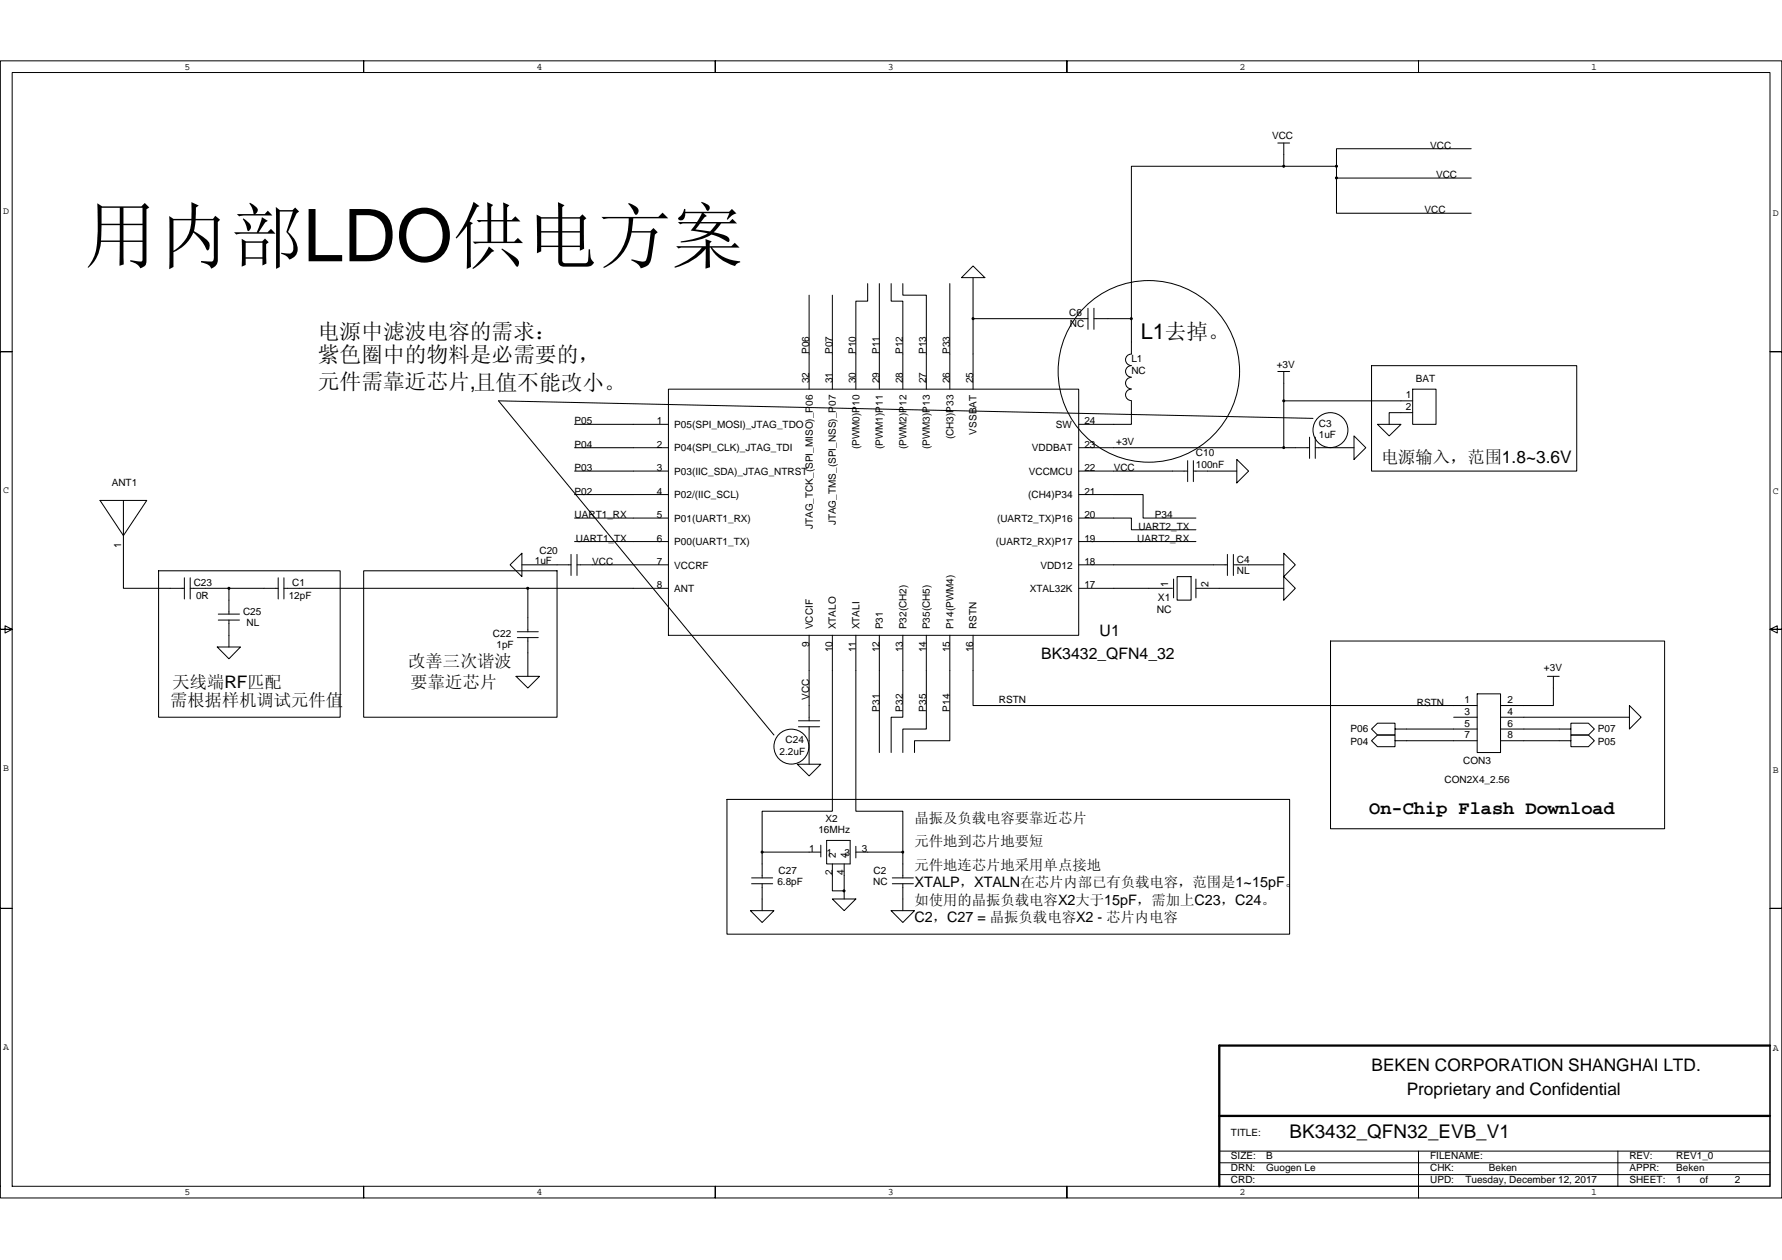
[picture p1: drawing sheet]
<svg xmlns="http://www.w3.org/2000/svg" width="297mm" height="210mm" viewBox="0 0 297 210" stroke-linecap="round" stroke-linejoin="round" font-family="sans-serif">
<g fill="none" stroke="#000" stroke-width=".17">
<path d="M.1 10.1h60.5v2v-2h58.6v2v-2h58.6v2v-2h58.6v2v-2h60.6v48.5h-2h2v46.3h-2l1.2-.6v1.2l-1.2-.6h2v46.5h-2h2v48.2h-60.6v-1.9v1.9h-58.6v-1.9v1.9h-58.6v-1.9v1.9h-58.6v-1.9v1.9h-60.5v-48.2h1.9h-1.9v-46.5h1.9l-1.2-.6v1.2l1.2-.6h-1.9v-46.3h1.9h-1.9zM2 12.1h293v185.6h-293zM213 23.8h2M214 27.7h8.8M214 27.7h-25.4v25.4M214 23.8v3.9M222.8 27.7v2M245.2 29.7h-22.4v5.8h22.4M245.2 24.8h-22.4v2.9M134.9 49.2v15.7M138.7 49.2v15.7M144.6 47.3v2.9h-1.9v14.7"/>
<path d="M146.6 47.3v17.6M148.5 47.3v2.9h2v14.7M150.5 47.3v1.9h3.9v15.7M158.3 47.3v17.6M162.2 53.1h19.2M162.2 46.3v18.6M162.2 44.3l2 2h-3.9zM181.4 51.4v3.5M182.3 51.4v3.5M182.3 53.1h6.3v5.9M188.6 59a.96 .96 0 0 0-1 1 .96 .96 0 0 0 1 .9 .95 .95 0 0 0-1 1 .95 .95 0 0 0 1 .9M95.8 70.7h15.6"/>
<path d="M95.8 78.5h15.6M95.8 74.6h15.6M111.4 64.9h68.4v41h-68.4zM179.8 74.6h38.5M179.8 78.5h18.2M188.6 64.9a.95 .95 0 0 0-1 .9 .95 .95 0 0 0 1 1M188.6 62.9a.96 .96 0 0 0-1 .9 .96 .96 0 0 0 1 1M188.6 66.8v3.9h-8.8M198 76.8v3.5M198.9 76.8v3.5M206.2 78.5h-7.3M206.2 76.6l1.9 1.9-1.9 2z"/>
<path d="M213 61.9h2M214 66.8v7.8M214 61.9v4.9h21.5M218.3 72.9v3.5M218.9 69.7l-135.8-2.9 45.9 55.7M219.2 72.9v3.5M225.7 74.6h-6.5M225.7 72.6l2 2-2 2zM228.6 60.9h34.2v17.6h-34.2zM229.6 70.7h3.9l-1.9 1.9zM235.5 68.8h-3.9v1.9M235.5 64.9h3.9v5.8h-3.9z"/>
<path d="M16.7 83.4h7.8l-3.9 5.9zM20.6 83.4v14.6h10.1M26.4 95.1h30.3v24.4h-30.3zM30.7 96.3v3.5M31.7 96.3v3.5M31.7 98h14.7M38.2 98v4.3M46.4 96.3v3.5M47.3 96.3v3.5M60.6 95.1h32.3v24.4h-32.3zM85 94.1l2-1.9v3.9zM87 94.1h8.2"/>
<path d="M88 98v7.3M95.2 92.4v3.5M95.8 90.3h15.6M95.8 86.3h15.6M95.8 82.4h15.6M96.2 92.4v3.5M111.4 94.1h-15.2M111.4 98h-64.1M179.8 98h15.6M179.8 86.3h8.8v2h10.7M179.8 82.4h10.7v3.9h8.8M179.8 94.1h24.8"/>
<path d="M195.6 96.5v3.1M196.2 96.1h2.3v3.9h-2.3zM199.3 90.3h-19.5M199.3 96.5v3.1M204.6 92.4v3.5M205.6 92.4v3.5M214 98h-14.7M214 94.1h-8.4M214 96.1l1.9 1.9-1.9 2zM214 92.2l1.9 1.9-1.9 2zM36.2 107.8h3.9l-1.9 2zM36.4 103.3h3.5"/>
<path d="M36.4 102.3h3.5M38.2 103.3v4.5M86 112.7h3.9l-1.9 2zM86.2 106.3h3.5M86.2 105.3h3.5M88 106.3v6.4M134.9 105.9v14.2M138.7 105.9v29.3h-11.7v6.8M142.7 105.9v29.3h7.8v11.1M146.6 105.9v19.5M150.5 105.9v13.6h-2v5.9M154.4 105.9v15.6h-3.9v3.9"/>
<path d="M158.3 105.9v17.5h-5.9v2M162.2 105.9v11.7h84M221.8 106.8h55.7v31.3h-55.7zM242.3 119.5h3.9M246.2 115.6h3.9v9.8h-3.9zM257.9 112.7h2M258.9 112.7v4.9h-8.8M271.6 119.5h-21.5M271.6 117.6l2 1.9-2 2zM121.2 133.2h93.8v22.5h-93.8zM132.9 127.4h3.9l-1.9 1.9zM133.1 120.1h3.5"/>
<path d="M133.1 121.1h3.5M134.9 121.1v6.3M246.2 121.5h-13.7v-1h-2.9l-1 1 1 1h2.9v-1M246.2 123.4h-13.7v-.9h-2.9l-1 .9 1 1h2.9v-1M250.1 121.5h11.7v-1h3l1 1-1 1h-3v-1M250.1 123.4h11.7v-.9h3l1 .9-1 1h-3v-1M125.1 151.8h3.9l-2 1.9zM125.3 147.3h3.5M125.3 146.3h3.5M127 142v4.3M127 142h9.8M127 147.3v4.5"/>
<path d="M136.8 140.8v2M137.8 140.1h3.9v3.9h-3.9zM138.7 149.8h4l-2 2zM138.7 144v4.5h2v1.3M140.7 144v4.5M142.7 141v2M148.5 151.8h3.9l-1.9 1.9zM148.7 147.3h3.5M148.7 146.3h3.5M150.5 142h-7.8M150.5 147.3v4.5M295 174.2v23.5h-91.8"/>
<path d="M203.2 191.8h91.8M203.2 193.8h91.8M203.2 195.7h91.8M236.4 191.8v5.9M269.7 191.8v5.9"/>
<circle cx="191.5" cy="61.9" r="15.1"/>
<circle cx="221.8" cy="71.7" r="2.91"/>
<circle cx="131.9" cy="124.4" r="2.91"/>
</g>
<path d="M295 174.2h-91.8v23.5M203.2 186h91.8" fill="none" stroke="#000" stroke-width=".38"/>
<g fill="#000" stroke="#000" stroke-width=".17">
<path d="M213.9 27.6h.2v.2h-.2z" fill-rule="evenodd"/>
<path d="M188.5 53h.2v.2h-.2z" fill-rule="evenodd"/>
<path d="M213.9 74.5h.2v.2h-.2z" fill-rule="evenodd"/>
<path d="M213.9 66.7h.2v.2h-.2z" fill-rule="evenodd"/>
<path d="M150.4 141.9h.2v.2h-.2z" fill-rule="evenodd"/>
<circle cx="222.8" cy="29.7" r=".17"/>
<circle cx="222.8" cy="27.7" r=".17"/>
<circle cx="162.2" cy="53.1" r=".17"/>
<circle cx="38.2" cy="98" r=".17"/>
<circle cx="88" cy="98" r=".17"/>
<circle cx="127" cy="142" r=".17"/>
<circle cx="140.7" cy="148.5" r=".17"/>
</g>
<text font-size="12.1" x="14.1" y="43.5">用内部LDO供电方案</text>
<g font-size="3.6">
<text x="53" y="56.5">电源中滤波电容的需求：</text>
<text x="190.1" y="56.5">L1去掉。</text>
<text x="53" y="60.3">紫色圈中的物料是必需要的，</text>
<text x="53" y="64.9">元件需靠近芯片,且值不能改小。</text>
</g>
<g font-size="3.1">
<text x="228.2" y="135.6">On-Chip Flash Download</text>
<text x="215" y="189.7">BK3432_QFN32_EVB_V1</text>
</g>
<g font-size="2.9">
<text x="230.2" y="77.2">电源输入，范围1.8~3.6V</text>
<text x="68" y="111.1">改善三次谐波</text>
<text x="28.4" y="117.6">需根据样机调试元件值</text>
<text x="28.8" y="114.7">天线端RF匹配</text>
<text x="68.4" y="114.7">要靠近芯片</text>
<text x="228.6" y="178.5">BEKEN CORPORATION SHANGHAI LTD.</text>
<text x="234.5" y="182.5">Proprietary and Confidential</text>
</g>
<g font-size="2.6">
<text x="183.3" y="106.1">U1</text>
<text x="173.6" y="109.8">BK3432_QFN4_32</text>
</g>
<g font-size="2.4">
<text x="152.4" y="137.1">晶振及负载电容要靠近芯片</text>
<text x="152.4" y="141">元件地到芯片地要短</text>
<text x="152.4" y="144.9">元件地连芯片地采用单点接地</text>
<text x="152.4" y="147.9">XTALP，XTALN在芯片内部已有负载电容，范围是1~15pF。</text>
<text x="152.4" y="153.7">C2，C27 = 晶振负载电容X2 - 芯片内电容</text>
<text x="152.4" y="150.8">如使用的晶振负载电容X2大于15pF，需加上C23，C24。</text>
</g>
<g font-size="1.7">
<text x="212" y="23.2">VCC</text>
<text x="238.4" y="24.8">VCC</text>
<text x="239.4" y="29.7">VCC</text>
<text x="237.4" y="35.5">VCC</text>
<text x="178.2" y="52.7">C6</text>
<text x="134.9" y="59" transform="rotate(-90 134.9 59)">P06</text>
<text x="138.7" y="59" transform="rotate(-90 138.7 59)">P07</text>
<text x="142.7" y="59" transform="rotate(-90 142.7 59)">P10</text>
<text x="146.6" y="59" transform="rotate(-90 146.6 59)">P11</text>
<text x="150.5" y="59" transform="rotate(-90 150.5 59)">P12</text>
<text x="154.4" y="59" transform="rotate(-90 154.4 59)">P13</text>
<text x="158.3" y="59" transform="rotate(-90 158.3 59)">P33</text>
<text x="178.3" y="54.5">NC</text>
<text x="134.9" y="63.9" transform="rotate(-90 134.9 63.9)">32</text>
<text x="138.7" y="63.9" transform="rotate(-90 138.7 63.9)">31</text>
<text x="142.7" y="63.9" transform="rotate(-90 142.7 63.9)">30</text>
<text x="146.6" y="63.9" transform="rotate(-90 146.6 63.9)">29</text>
<text x="150.5" y="63.9" transform="rotate(-90 150.5 63.9)">28</text>
<text x="154.4" y="63.9" transform="rotate(-90 154.4 63.9)">27</text>
<text x="158.3" y="63.9" transform="rotate(-90 158.3 63.9)">26</text>
<text x="162.2" y="63.9" transform="rotate(-90 162.2 63.9)">25</text>
<text x="188.6" y="60.3">L1</text>
<text x="188.6" y="62.3">NC</text>
<text x="212.8" y="61.3">+3V</text>
<text x="236" y="63.7">BAT</text>
<text x="95.8" y="70.7">P05</text>
<text x="109.5" y="70.7">1</text>
<text x="112.4" y="71.3">P05(SPI_MOSI)_JTAG_TDO</text>
<text x="176" y="71.3">SW</text>
<text x="180.8" y="70.7">24</text>
<text x="219.8" y="71.1">C3</text>
<text x="234.4" y="66.4">1</text>
<text x="234.4" y="68.3">2</text>
<text x="95.8" y="74.6">P04</text>
<text x="109.5" y="74.6">2</text>
<text x="112.4" y="75.2">P04(SPI_CLK)_JTAG_TDI</text>
<text x="143.3" y="74.9" transform="rotate(-90 143.3 74.9)">(PWM0)P10</text>
<text x="147.2" y="74.9" transform="rotate(-90 147.2 74.9)">(PWM1)P11</text>
<text x="151.1" y="74.9" transform="rotate(-90 151.1 74.9)">(PWM2)P12</text>
<text x="155" y="74.9" transform="rotate(-90 155 74.9)">(PWM3)P13</text>
<text x="158.9" y="73.2" transform="rotate(-90 158.9 73.2)">(CH3)P33</text>
<text x="162.8" y="72.4" transform="rotate(-90 162.8 72.4)">VSSBAT</text>
<text x="172" y="75.2">VDDBAT</text>
<text x="180.8" y="74.6">23</text>
<text x="186.1" y="74.2">+3V</text>
<text x="199.3" y="76">C10</text>
<text x="199.3" y="77.9">100nF</text>
<text x="219.8" y="73">1uF</text>
<text x="18.6" y="81">ANT1</text>
<text x="95.8" y="78.5">P03</text>
<text x="95.8" y="82.4">P02</text>
<text x="109.5" y="82.4">4</text>
<text x="109.5" y="78.5">3</text>
<text x="112.4" y="83">P02/(IIC_SCL)</text>
<text x="112.4" y="79.1">P03(IIC_SDA)_JTAG_NTRST</text>
<text x="171.4" y="83">(CH4)P34</text>
<text x="171.5" y="79.1">VCCMCU</text>
<text x="180.8" y="78.5">22</text>
<text x="180.8" y="82.4">21</text>
<text x="185.6" y="78.5">VCC</text>
<text x="95.8" y="86.3">UART1_RX</text>
<text x="109.5" y="86.3">5</text>
<text x="112.4" y="87">P01(UART1_RX)</text>
<text x="135.5" y="88.2" transform="rotate(-90 135.5 88.2)">JTAG_TCK_(SPI_MISO)_P06</text>
<text x="139.3" y="87.6" transform="rotate(-90 139.3 87.6)">JTAG_TMS_(SPI_NSS)_P07</text>
<text x="166.2" y="87">(UART2_TX)P16</text>
<text x="180.8" y="86.3">20</text>
<text x="189.8" y="88.3">UART2_TX</text>
<text x="192.5" y="86.3">P34</text>
<text x="20.2" y="91.4" transform="rotate(-90 20.2 91.4)">1</text>
<text x="89.2" y="94">1uF</text>
<text x="89.9" y="92.4">C20</text>
<text x="96" y="90.3">UART1_TX</text>
<text x="98.7" y="94.1">VCC</text>
<text x="109.5" y="94.1">7</text>
<text x="109.5" y="90.3">6</text>
<text x="112.4" y="94.7">VCCRF</text>
<text x="112.4" y="90.9">P00(UART1_TX)</text>
<text x="166" y="90.9">(UART2_RX)P17</text>
<text x="173.4" y="94.7">VDD12</text>
<text x="180.8" y="90.3">19</text>
<text x="180.8" y="94.1">18</text>
<text x="189.6" y="90.3">UART2_RX</text>
<text x="206.2" y="93.7">C4</text>
<text x="206.2" y="95.7">NL</text>
<text x="32.3" y="97.7">C23</text>
<text x="32.7" y="99.8">0R</text>
<text x="48.1" y="99.8">12pF</text>
<text x="48.7" y="97.7">C1</text>
<text x="109.5" y="98">8</text>
<text x="112.4" y="98.7">ANT</text>
<text x="171.7" y="98.7">XTAL32K</text>
<text x="180.8" y="98">17</text>
<text x="193" y="100.1">X1</text>
<text x="194.7" y="97.9" transform="rotate(-90 194.7 97.9)">1</text>
<text x="201.5" y="97.8" transform="rotate(-90 201.5 97.8)">2</text>
<text x="40.5" y="102.6">C25</text>
<text x="41.1" y="104.3">NL</text>
<text x="82.2" y="106.1">C22</text>
<text x="134.9" y="107.8" transform="rotate(-90 134.9 107.8)">9</text>
<text x="135.5" y="104.9" transform="rotate(-90 135.5 104.9)">VCCIF</text>
<text x="139.3" y="104.9" transform="rotate(-90 139.3 104.9)">XTALO</text>
<text x="143.3" y="104.9" transform="rotate(-90 143.3 104.9)">XTALI</text>
<text x="147.2" y="104.9" transform="rotate(-90 147.2 104.9)">P31</text>
<text x="151.1" y="104.9" transform="rotate(-90 151.1 104.9)">P32(CH2)</text>
<text x="155" y="104.9" transform="rotate(-90 155 104.9)">P35(CH5)</text>
<text x="158.9" y="104.9" transform="rotate(-90 158.9 104.9)">P14(PWM4)</text>
<text x="162.8" y="104.9" transform="rotate(-90 162.8 104.9)">RSTN</text>
<text x="192.8" y="102.2">NC</text>
<text x="82.8" y="108.1">1pF</text>
<text x="138.7" y="108.7" transform="rotate(-90 138.7 108.7)">10</text>
<text x="142.7" y="108.7" transform="rotate(-90 142.7 108.7)">11</text>
<text x="146.6" y="108.7" transform="rotate(-90 146.6 108.7)">12</text>
<text x="150.5" y="108.7" transform="rotate(-90 150.5 108.7)">13</text>
<text x="154.4" y="108.7" transform="rotate(-90 154.4 108.7)">14</text>
<text x="158.3" y="108.7" transform="rotate(-90 158.3 108.7)">15</text>
<text x="162.2" y="108.7" transform="rotate(-90 162.2 108.7)">16</text>
<text x="257.4" y="111.7">+3V</text>
<text x="134.9" y="116.6" transform="rotate(-90 134.9 116.6)">VCC</text>
<text x="146.6" y="118.6" transform="rotate(-90 146.6 118.6)">P31</text>
<text x="150.5" y="118.6" transform="rotate(-90 150.5 118.6)">P32</text>
<text x="154.4" y="118.6" transform="rotate(-90 154.4 118.6)">P35</text>
<text x="158.3" y="118.6" transform="rotate(-90 158.3 118.6)">P14</text>
<text x="166.5" y="117.2">RSTN</text>
<text x="236.2" y="117.6">RSTN</text>
<text x="244.1" y="117.2">1</text>
<text x="244.1" y="119.1">3</text>
<text x="251.3" y="119.1">4</text>
<text x="251.3" y="117.2">2</text>
<text x="130" y="125.8">2.2uF</text>
<text x="131" y="123.8">C24</text>
<text x="225.1" y="122.1">P06</text>
<text x="225.1" y="124.2">P04</text>
<text x="244.1" y="121.1">5</text>
<text x="244.1" y="123.1">7</text>
<text x="251.3" y="123.1">8</text>
<text x="251.3" y="121.1">6</text>
<text x="266.3" y="122.1">P07</text>
<text x="266.3" y="124.2">P05</text>
<text x="240.8" y="130.5">CON2X4_2.56</text>
<text x="243.9" y="127.4">CON3</text>
<text x="137.6" y="136.9">X2</text>
<text x="134.9" y="142">1</text>
<text x="136.4" y="138.9">16MHz</text>
<text x="137.8" y="142.6">1</text>
<text x="139.3" y="143" transform="rotate(-90 139.3 143)">2</text>
<text x="140.8" y="142.6">3</text>
<text x="141.3" y="143" transform="rotate(-90 141.3 143)">4</text>
<text x="143.7" y="142">3</text>
<text x="129.6" y="147.5">6.8pF</text>
<text x="129.8" y="145.7">C27</text>
<text x="138.7" y="145.9" transform="rotate(-90 138.7 145.9)">2</text>
<text x="140.7" y="145.9" transform="rotate(-90 140.7 145.9)">4</text>
<text x="145.5" y="147.5">NC</text>
<text x="145.6" y="145.7">C2</text>
<text x="205.2" y="189.3">TITLE:</text>
<text x="205.2" y="193.2">SIZE:</text>
<text x="205.2" y="195.2">DRN:</text>
<text x="205.2" y="197.1">CRD:</text>
<text x="211" y="193.2">B</text>
<text x="211" y="195.2">Guogen Le</text>
<text x="238.4" y="193.2">FILENAME:</text>
<text x="238.4" y="195.2">CHK:</text>
<text x="238.4" y="197.1">UPD:</text>
<text x="244.3" y="197.1">Tuesday, December 12, 2017</text>
<text x="248.2" y="195.2">Beken</text>
<text x="271.6" y="197.1">SHEET:</text>
<text x="271.6" y="193.2">REV:</text>
<text x="271.6" y="195.2">APPR:</text>
<text x="279.4" y="193.2">REV1_0</text>
<text x="279.4" y="195.2">Beken</text>
<text x="279.4" y="197.1">1</text>
<text x="283.3" y="197.1">of</text>
<text x="289.2" y="197.1">2</text>
</g>
<g font-size="1.6">
<text x="30.8" y="11.7">5</text>
<text x="89.4" y="11.7">4</text>
<text x="148" y="11.7">3</text>
<text x="206.6" y="11.7">2</text>
<text x="265.2" y="11.7">1</text>
<text x=".5" y="35.7">D</text>
<text x="295.5" y="36.1">D</text>
<text x=".5" y="82.2">C</text>
<text x="295.5" y="82.4">C</text>
<text x=".5" y="128.5">B</text>
<text x="295.5" y="128.9">B</text>
<text x=".5" y="175">A</text>
<text x="295.5" y="175.2">A</text>
<text x="30.8" y="199.2">5</text>
<text x="89.4" y="199.2">4</text>
<text x="148" y="199.2">3</text>
<text x="206.6" y="199.2">2</text>
<text x="265.2" y="199.2">1</text>
</g>
</svg>
